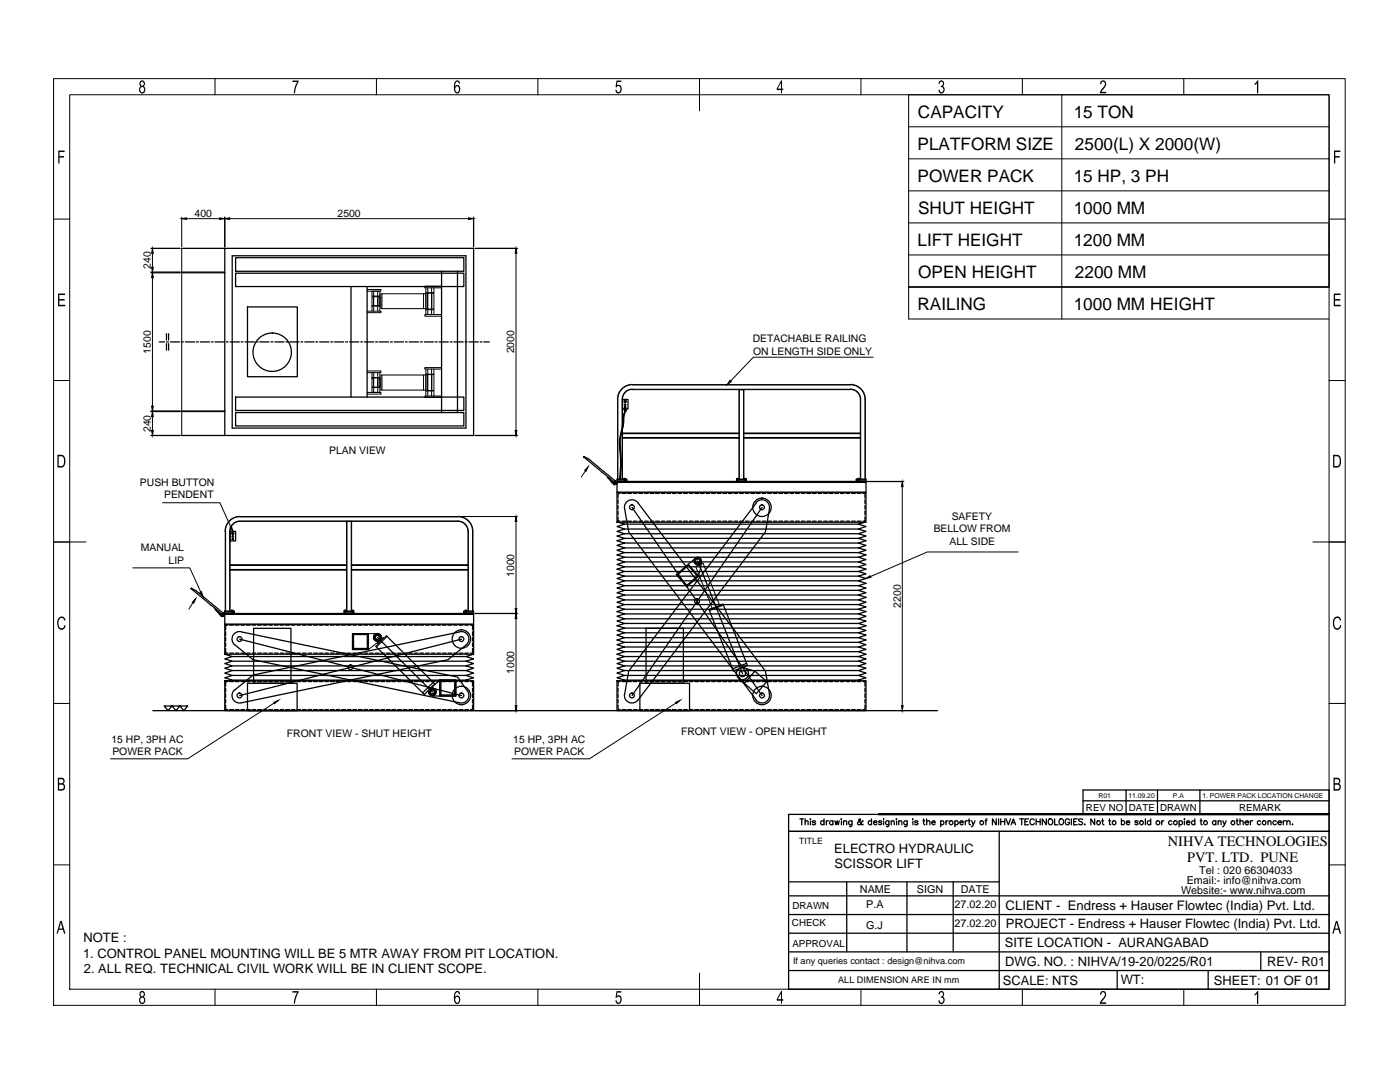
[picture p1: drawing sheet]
<svg xmlns="http://www.w3.org/2000/svg" width="279mm" height="216mm" viewBox="0 0 279 216" stroke-linecap="round" stroke-linejoin="round" font-family="sans-serif">
<!-- layer: 0 -->
<g fill="none" stroke="#000" stroke-width=".25">
<path d="M30.1 49.6h5.9M30.1 54.3h5.9M30.1 54.4h5.9M36.3 49.6h58.2v37.3h-58.2M36.3 54.3h8.6M36.3 54.4h8.6M44.9 43.3v6M44.9 49.6v37.3M46.3 51h46.7v34.4h-46.7zM47 51.4h45.6v2.7h-45.6zM47 54.5h45.6v2.7h-45.6zM70 57.2v22"/>
<path d="M73.3 57.2v22M88.1 54.1v28.2M91.3 54.1v28.2M94.5 43.3v6M94.8 49.6h8.5M31.8 68.2h1.1M33.2 66.6v1.2M33.2 68.6v1.3M33.3 68.2h.3M33.6 66.6v1.2M33.6 68.6v1.3M34 68.2h1.8"/>
<path d="M36.2 68.2h.4M37 68.2h1.8M39.2 68.2h.4M39.9 68.2h1.9M42.2 68.2h.3M42.9 68.2h1.9M45.2 68.2h.3M45.9 68.2h1.9M47 79.2h45.6v2.7h-45.6zM48.1 68.2h.4M48.9 68.2h1.8M49.4 61.2h9.9v14h-9.9z"/>
<path d="M51.1 68.2h.4M51.8 68.2h1.9M54.1 68.2h.4M54.8 68.2h1.9M57.1 68.2h.3M57.8 68.2h1.9M60.1 68.2h.3M60.8 68.2h1.9M63 68.2h.4M63.8 68.2h1.8M66 68.2h.4M66.7 68.2h1.9"/>
<path d="M69 68.2h.4M69.8 68.2h1.8M72 68.2h.3M72.7 68.2h1.9M75 68.2h.3M75.7 68.2h1.8M77.9 68.2h.4M78.7 68.2h1.8M80.9 68.2h.4M81.6 68.2h1.9M83.9 68.2h.4M84.7 68.2h1.8"/>
<path d="M86.9 68.2h.3M87.6 68.2h1.9M89.9 68.2h.3M90.6 68.2h1.8M92.8 68.2h.4M93.6 68.2h1.8M95.8 68.2h.4M96.5 68.2h1.1M124.2 79.7h1.1v1.9h-1.1zM147.6 77.8h.8M30.1 86.9h5.9M30.1 82.1h5.9"/>
<path d="M30.1 82h5.9M36.3 82.1h8.6M36.3 82h8.6M47 82.3h45.6v2.7h-45.6zM94.8 86.9h8.5M116.4 91.2l.1-.1-.1 .1 .2 .1M116.5 91.1l.2 .1M116.7 91.3l.2 .2M116.9 91.3l.2 .1M117 91.6l.2 .2M117.2 91.4l.4 .3M117.3 91.8l.2 .2"/>
<path d="M117.5 92.1l.3 .1M117.7 91.8l.2 .1M117.8 92.3l.3 .1M118 92l.2 .2M118.1 92.5l.2 .2M118.3 92.3l.2 .1M118.4 92.8l.2 .1M118.6 92.5l.2 .2M118.7 93l.2 .2M118.9 92.7l.2 .2M119 93.2l.2 .2M119.2 92.9l.1 .2"/>
<path d="M119.3 93.5l.2 .1M119.5 93.2l.1 .2M119.6 93.7l.1 .2M119.7 93.5l.2 .1M119.9 94l.1 .1M120 93.7l.2 .1M120.1 94.2l.2 .1M120.3 93.9l.2 .2M120.4 94.4l.2 .2M120.6 94.1l.2 .2M120.7 94.7l.2 .1M120.9 94.4l.2 .2"/>
<path d="M121 94.9l.2 .2M121.1 94.6l.3 .2M121.3 95.2l.2 .1M121.4 95.3h-.2l.2 .1M121.4 94.9l.3 .1M121.4 95.5l.2 .2M121.5 95.4l.2 .2M121.6 95.4l.2 .1M121.7 95.8l.2 .2M121.7 95.1l.2 .2M121.8 95.7l.1 .2M121.9 95.6l.1 .2"/>
<path d="M121.9 96l.2 .3M122 95.3l.2 .2M122 96l.2 .2M122.2 95.9l.1 .1M122.2 96.3l.1 .2M122.2 96.3l.2 .1M122.3 95.6l.2 .1M122.5 96.5v.3l-.1-.2M122.6 95.8l.2 .2-.2 .2-.1-.1M123.1 98.2h49.7v6h-49.7zM123.1 96.3h49.7v1.9h-49.7zM123.1 96.1h49.7v.2h-49.7z"/>
<path d="M123.3 99.7v.8M123.8 98.5h-.5v.9M124.1 98.5h.8M124.2 87.4h23.3M124.2 87.3h23.3M124.2 86.4h23.3M124.2 86.5h23.3M124.6 81.6l.4 .1zM124.6 82h.1M124.6 82v-.3h.4l-.1 .3M124.7 82h.2M124.7 82a6.1 6.1 0 0 0-.4 2.7l-.1 .2a11.1 11.1 0 0 0-.5 4.7 21.5 21.5 0 0 1 0 5.6v.4"/>
<path d="M124.9 82l-.4 1.1a14.4 14.4 0 0 1-.7 4.3v1.5a24.8 24.8 0 0 1 .1 5.8l-.1 .9M125.3 98.5h.7M126.4 98.5h.7M127.5 98.5h.8M128.6 98.5h.8M129.7 98.5h.8M130.8 98.5h.8M132 98.5h.7M133.1 98.5h.7M134.2 98.5h.7M135.3 98.5h.7M136.4 98.5h.8"/>
<path d="M137.6 98.5h.7M138.7 98.5h.7M139.8 98.5h.7M140.9 98.5h.7M142 98.5h.8M143.2 98.5h.7M144.3 98.5h.7M145.4 98.5h.7M146.5 98.5h.7M147.6 98.5h.8M148.4 87.4h23.3M148.4 87.3h23.3"/>
<path d="M148.4 86.4h23.3M148.4 86.5h23.3M148.7 98.5h.8M149.8 98.5h.8M150.9 98.5h.8M152.1 98.5h.7M153.2 98.5h.8M154.3 98.5h.8M155.4 98.5h.8M156.5 98.5h.8M157.7 98.5h.7M158.8 98.5h.7"/>
<path d="M159.9 98.5h.7M161 98.5h.8M162.1 98.5h.8M163.3 98.5h.7M164.4 98.5h.7M165.5 98.5h.7M166.6 98.5h.7M167.7 98.5h.8M168.9 98.5h.7M170 98.5h.7M171.1 98.5h.7M172.2 98.5h.4v.9"/>
<path d="M172.6 99.7v.8M173.1 96.1h7.3M38.1 117.5l.1-.1-.1 .1 .2 .1M38.2 117.4l.2 .1M38.4 117.7l.2 .1M38.6 117.5l.2 .2M38.7 117.9l.1 .2M38.9 117.8l.4 .2M39 118.1l.1 .2M39.2 118.4l.2 .1M39.4 118.1l.2 .2M39.5 118.6l.2 .2"/>
<path d="M39.7 118.3l.2 .2M39.8 118.9l.2 .1M40 118.6l.2 .1M40.1 119.1l.2 .1M40.2 118.8l.3 .1M40.4 119.3l.2 .2M40.5 119l.3 .2M40.7 119.6l.2 .1M40.8 119.3l.2 .2M41 119.8l.2 .2M41.1 119.5l.2 .2M41.4 119.7l.2 .2"/>
<path d="M45.9 106h1.1v1.9h-1.1zM45.9 113.7h23.3M45.9 112.7h23.3M45.9 112.8h23.3M69.2 104h.9M70.2 113.7h23.2M70.2 112.7h23.2M70.2 112.8h23.2M123.3 103.1v.9h.5M123.3 100.9v.7M123.3 102v.7M123.4 104.2l1.3 .4-1.6 .5 1.6 .5-1.6 .4 1.6 .5-1.6 .5 1.6 .4-1.6 .5 1.6 .5-1.6 .4 1.6 .5-1.6 .5 1.6 .5-1.6 .4 1.6 .5-1.6 .5 1.6 .4-1.6 .5 1.6 .5-1.6 .5 1.6 .4-1.6 .5 1.6 .5-1.6 .4 1.6 .5-1.6 .5 1.6 .5-1.6 .4 1.6 .5-1.6 .5 1.6 .4-1.6 .5 1.6 .5-1.6 .5 1.6 .4-1.6 .5 1.6 .5-1.6 .4 1.6 .5-1.6 .5 1.6 .5-1.6 .4 1.6 .5-1.6 .5 1.6 .4-1.6 .5 1.6 .5-1.6 .4 1.6 .5-1.6 .5 1.6 .5-1.6 .4 1.6 .5-1.6 .5 1.6 .4-1.6 .5 1.6 .5-1.6 .5 1.6 .4-1.6 .5 1.6 .5-1.6 .4 1.6 .5-1.6 .5 1.6 .5-1.6 .4 1.6 .5-.4 .1"/>
<path d="M124.1 104h.8M124.6 101.5a1.5 1.5 0 0 1 .9-1.7 1.5 1.5 0 0 1 1.9 .6l25.4 33.5 .8 4.6M124.7 101.5l.8 4.6 25.4 33.5M124.7 104.6h46.6M124.7 105.6h46.6M124.7 106.5h46.6M124.7 107.4h46.6M124.7 108.4h46.6M124.7 109.3h46.6M124.7 110.3h46.6M124.7 111.2h46.6M124.7 112.1h46.6"/>
<path d="M124.7 113.1h46.6M124.7 114h46.6M124.7 115h46.6M124.7 115.9h46.6M124.7 116.9h46.6M124.7 117.8h46.6M124.7 118.7h46.6M124.7 119.7h46.6M125.3 104h.7M126.1 101.2l26 37.6M126.4 104h.7M127.5 104h.8"/>
<path d="M128.6 104h.8M129.7 104h.8M130.8 104h.8M132 104h.7M133.1 104h.7M134.2 104h.7M135 114.7l2.4-2.1 2 2.4-2.3 2.1zM135.3 104h.7M136.4 104h.8M137.4 112.8l1.8 2.2-2.3 1.9M137.5 112.7l-2.3 2 1.9 2.1M137.6 104h.7"/>
<path d="M138.7 104h.7M139.3 112l8.9 22.4M139.8 104h.7M140.9 104h.7M142 104h.8M143.2 104h.7M144.3 104h.7M145.4 104h.7M146.5 104h.7M147.6 104h.8M148.7 104h.8M149.8 104h.8"/>
<path d="M150.8 100.4a1.52 1.52 0 0 1 1.9-.6 1.52 1.52 0 0 1 .9 1.7l-.8 4.6-25.4 33.5a1.5 1.5 0 0 1-1.9 .6 1.5 1.5 0 0 1-.9-1.7M150.9 100.4l-25.4 33.5-.8 4.6M150.9 104h.8M152.1 101.2l-26 37.6M152.1 104h.7M153.2 104h.8M154.3 104h.8M155.4 104h.8M156.5 104h.8M157.7 104h.7M158.8 104h.7M159.9 104h.7"/>
<path d="M161 104h.8M162.1 104h.8M163.3 104h.7M164.4 104h.7M165.5 104h.7M166.6 104h.7M167.7 104h.8M168.9 104h.7M170 104h.7M171.1 104h.7M172.6 104.2l-1.3 .4 1.5 .5-1.5 .5 1.5 .4-1.5 .5 1.5 .5-1.5 .4 1.5 .5-1.5 .5 1.5 .4-1.5 .5 1.5 .5-1.5 .5 1.5 .4-1.5 .5 1.5 .5-1.5 .4 1.5 .5-1.5 .5 1.5 .5-1.5 .4 1.5 .5-1.5 .5 1.5 .4-1.5 .5 1.5 .5-1.5 .5 1.5 .4-1.5 .5 1.5 .5-1.5 .4 1.5 .5-1.5 .5 1.5 .5-1.5 .4 1.5 .5-1.5 .5 1.5 .4-1.5 .5 1.5 .5-1.5 .5 1.5 .4-1.5 .5 1.5 .5-1.5 .4 1.5 .5-1.5 .5 1.5 .4-1.5 .5 1.5 .5-1.5 .5 1.5 .4-1.5 .5 1.5 .5-1.5 .4 1.5 .5-1.5 .5 1.5 .5-1.5 .4 1.5 .5-1.5 .5 1.5 .4-1.5 .5 1.5 .5-1.5 .5 1.5 .4-1.5 .5 .4 .1M172.6 103.1v.9h-.4"/>
<path d="M172.6 100.9v.7M172.6 102v.7M41.3 120l.1 .2M41.6 120.3l.1 .1M41.7 120l.2 .2M41.8 120.5l.2 .2M42 120.2l.2 .2M42.1 120.8l.2 .1M42.3 120.5l.1 .1M42.4 121l.2 .1M42.6 120.7l.1 .1M42.7 121.2l.2 .2"/>
<path d="M42.8 120.9l.2 .2M43 121.5l.2 .1M43.1 121.7l-.1-.2v.2M43.1 121.2l.2 .2M43.1 121.8l.2 .2M43.2 121.7l.2 .2M43.3 121.7l.2 .2M43.4 122.1l.1 .2M43.4 121.4l.2 .2M43.5 122l.1 .2M43.5 121.9l.3 .2M43.6 122.4l.2 .1"/>
<path d="M43.7 122.3l.2 .2M43.7 121.7l.2 .1M43.8 122.2l.2 .1M43.8 122.6l.2 .2M43.9 122.6l.2 .2M44 121.9l.2 .1M44.2 122.8l.1 .2-.2-.1M44.3 122.1l.2 .2-.2 .2-.2-.1M44.9 135.8h49.6v6h-49.6zM44.9 124.6h49.6v5.9h-49.6zM44.9 122.6h49.6v2h-49.6zM44.9 122.4h49.6v.2h-49.6z"/>
<path d="M44.9 130.5l1.4 .5-1.4 .5 1.4 .4-1.4 .5 1.4 .5-1.4 .4 1.4 .5-1.4 .5 1.4 .5-1.4 .4 1.4 .5-.3 .1M44.9 135.8h1.7M45 129.4v.9h.5M45 126.1v.7M45 127.2v.7M45 128.3v.7M45 137.3v.8M45 138.4v.8M45 139.6v.7M45.5 136h-.5v.9M45.5 124.7h-.5v1M45.8 136h.8"/>
<path d="M45.8 130.3h.8M45.8 124.7h.8M46.3 135.7h46.7M46.3 131h46.7M46.3 131.9h46.7M46.3 132.9h46.7M46.3 133.8h46.7M46.3 134.8h46.7M46.9 137.6a1.5 1.5 0 0 0-.4 1.9 1.5 1.5 0 0 0 1.7 .7l41.2-8.6 3.6-2.9a1.5 1.5 0 0 0 .4-1.9 1.5 1.5 0 0 0-1.7-.7l-41.2 8.6-3.6 3M46.9 128.7a1.5 1.5 0 0 1-.4-1.9 1.5 1.5 0 0 1 1.7-.7l43.1 9 2 2.9M46.9 128.7l3.6 2.9 41.2 8.6a1.5 1.5 0 0 0 1.6-.6 1.5 1.5 0 0 0 0-1.7M46.9 136h.8"/>
<path d="M46.9 130.3h.8M46.9 124.7h.8M47.8 127.5l44.3 11.3M48.1 136h.7M48.1 130.3h.7M48.1 124.7h.7M49.2 136h.7M49.2 130.3h.7M49.2 124.7h.7M49.4 136.3h9.9v5.5h-9.9zM50.3 136h.7M50.3 130.3h.7"/>
<path d="M50.3 124.7h.7M50.6 125.4h7.5v10.9h-7.5zM51.4 136h.8M51.4 130.3h.8M51.4 124.7h.8M52.5 136h.8M52.5 130.3h.8M52.5 124.7h.8M53.7 136h.7M53.7 130.3h.7M53.7 124.7h.7M54.8 136h.7"/>
<path d="M54.8 130.3h.7M54.8 124.7h.7M55.9 136h.7M55.9 130.3h.7M55.9 124.7h.7M57 136h.8M57 130.3h.8M57 124.7h.8M58.1 136h.8M58.1 130.3h.8M58.1 124.7h.8M59.3 136h.7"/>
<path d="M59.3 130.3h.7M59.3 124.7h.7M60.4 136h.7M60.4 130.3h.7M60.4 124.7h.7M61.5 136h.7M61.5 130.3h.7M61.5 124.7h.7M62.6 136h.8M62.6 130.3h.8M62.6 124.7h.8M63.7 136h.8"/>
<path d="M63.7 130.3h.8M63.7 124.7h.8M64.8 136h.8M64.8 130.3h.8M64.8 124.7h.8M65.9 136h.8M65.9 130.3h.8M65.9 124.7h.8M67.1 136h.7M67.1 130.3h.7M67.1 124.7h.7M68.2 136h.7"/>
<path d="M68.2 130.3h.7M68.2 124.7h.7M69.3 136h.7M69.3 130.3h.7M69.3 124.7h.7M70.3 126.4h3.2v3.2h-3.2zM70.4 136h.7M70.4 130.3h.7M70.4 124.7h.7M71.5 136h.8M71.5 130.3h.8M71.5 124.7h.8"/>
<path d="M72.7 136h.7M72.7 130.3h.7M72.7 124.7h.7M73.3 126.6v2.8h-3M73.5 126.6h-2.9v2.8M73.8 136h.7M73.8 130.3h.7M73.8 124.7h.7M74.9 136h.7M74.9 130.3h.7M74.9 124.7h.7M75.3 127.2l11 10.9"/>
<path d="M76 136h.7M76 130.3h.7M76 124.7h.7M77.1 136h.8M77.1 126.9l9.7 9.6-2.1 2.1-9.7-9.6M77.1 130.3h.8M77.1 124.7h.8M78.2 136h.8M78.2 130.3h.8M78.2 124.7h.8M79.4 136h.7M79.4 130.3h.7"/>
<path d="M79.4 124.7h.7M80.5 136h.7M80.5 130.3h.7M80.5 124.7h.7M81.6 136h.7M81.6 130.3h.7M81.6 124.7h.7M82.7 136h.8M82.7 130.3h.8M82.7 124.7h.8M83.8 136h.8M83.8 130.3h.8"/>
<path d="M83.8 124.7h.8M84.9 136h.8M84.9 130.3h.8M84.9 124.7h.8M86 136h.8M86 130.3h.8M86 124.7h.8M86.5 136.1l-2.1 2.1M87.2 136h.7M87.2 130.3h.7M87.2 124.7h.7M87.8 135.7h3.2v3.2h-3.2z"/>
<path d="M87.8 135.7v3.2M87.8 135.7l-2 1.8M88.3 136h.8M88.3 130.3h.8M88.3 124.7h.8M89.4 136h.8M89.4 130.3h.8M89.4 124.7h.8M90.5 136h.8M90.5 130.3h.8M90.5 124.7h.8M90.7 135.9v2.8h-2.9"/>
<path d="M91 135.7v3.2h-4.7M91 135.9h-3v2.8M91.6 136h.8M91.6 130.3h.8M91.6 124.7h.8M92.1 127.5l-44.3 11.3M92.8 136h.7M92.8 130.3h.7M92.8 124.7h.7M93.9 136h.4v.9M93.9 124.7h.4v1M94.3 129.4v.9h-.4"/>
<path d="M94.3 126.1v.7M94.3 127.2v.7M94.3 128.3v.7M94.3 137.3v.8M94.3 138.4v.8M94.3 139.6v.7M94.5 130.5l-1.5 .5 1.5 .5-1.5 .4 1.5 .5-1.5 .5 1.5 .4-1.5 .5 1.5 .5-1.5 .5 1.5 .4-1.5 .5 .4 .1M94.8 122.4h8.5M123.1 135.8h49.7v6h-49.7zM123.3 137.3v.8M123.3 138.4v.8M123.3 139.6v.7"/>
<path d="M123.8 136h-.5v.9M124.1 136h.8M124.7 135.7h46.6M124.7 120.6h46.6M124.7 121.6h46.6M124.7 122.5h46.6M124.7 123.5h46.6M124.7 124.4h46.6M124.7 125.3h46.6M124.7 126.3h46.6M124.7 127.2h46.6M124.7 128.2h46.6"/>
<path d="M124.7 129.1h46.6M124.7 130h46.6M124.7 131h46.6M124.7 131.9h46.6M124.7 132.9h46.6M124.7 133.8h46.6M124.7 134.8h46.6M125.3 136h.7M126.4 136h.7M127.5 136h.8M127.7 136.3h9.9v5.5h-9.9zM128.6 136h.8"/>
<path d="M128.9 125.4h7.5v10.9h-7.5zM129.7 136h.8M130.8 136h.8M132 136h.7M133.1 136h.7M134.2 136h.7M135.3 136h.7M136.4 136h.8M137.6 136h.7M138.7 136h.7M139.8 136h.7M140.9 136h.7"/>
<path d="M141.5 121.7l2.8-1.1 4.9 12.2-2.8 1.1zM142 136h.8M143.2 136h.7M144.3 136h.7M144.3 120.7l-2.7 1.1M145.4 136h.7M146.5 136h.7M147.4 135.4l1.1 .9M147.6 136h.8M148.5 133.3l2.2 .6M148.7 136h.8M149 132.4l-2.8 1.1"/>
<path d="M149.8 136h.8M150.7 133.9l2.3 2.1-2.1 2.4-2.4-2.1zM150.9 136h.8M152.1 136h.7M153.2 136h.8M153.5 138.5a1.5 1.5 0 0 1-.9 1.7 1.5 1.5 0 0 1-1.8-.6M154.3 136h.8M155.4 136h.8M156.5 136h.8M157.7 136h.7M158.8 136h.7M159.9 136h.7"/>
<path d="M161 136h.8M162.1 136h.8M163.3 136h.7M164.4 136h.7M165.5 136h.7M166.6 136h.7M167.7 136h.8M168.9 136h.7M170 136h.7M171.1 136h.7M172.2 136h.4v.9M172.6 137.3v.8"/>
<path d="M172.6 138.4v.8M172.6 139.6v.7M30.5 141.8h156.6M32.8 140.9l.8 .9 .7-.9h3.2l-.8 .9-.8-.9-.8 .9-.8-.9zM45 140.7v.9h.5M45.8 141.6h.8M46.9 141.6h.8M48.1 141.6h.7M49.2 141.6h.7M50.3 141.6h.7M51.4 141.6h.8M52.5 141.6h.8"/>
<path d="M53.7 141.6h.7M54.8 141.6h.7M55.9 141.6h.7M57 141.6h.8M58.1 141.6h.8M59.3 141.6h.7M60.4 141.6h.7M61.5 141.6h.7M62.6 141.6h.8M63.7 141.6h.8M64.8 141.6h.8M65.9 141.6h.8"/>
<path d="M67.1 141.6h.7M68.2 141.6h.7M69.3 141.6h.7M70.4 141.6h.7M71.5 141.6h.8M72.7 141.6h.7M73.8 141.6h.7M74.9 141.6h.7M76 141.6h.7M77.1 141.6h.8M78.2 141.6h.8M79.4 141.6h.7"/>
<path d="M80.5 141.6h.7M81.6 141.6h.7M82.7 141.6h.8M83.8 141.6h.8M84.9 141.6h.8M86 141.6h.8M87.2 141.6h.7M88.3 141.6h.8M89.4 141.6h.8M90.5 141.6h.8M91.6 141.6h.8M92.8 141.6h.7"/>
<path d="M94.3 140.7v.9h-.4M123.3 140.7v.9h.5M124.1 141.6h.8M125.3 141.6h.7M126.4 141.6h.7M127.5 141.6h.8M128.6 141.6h.8M129.7 141.6h.8M130.8 141.6h.8M132 141.6h.7M133.1 141.6h.7M134.2 141.6h.7"/>
<path d="M135.3 141.6h.7M136.4 141.6h.8M137.6 141.6h.7M138.7 141.6h.7M139.8 141.6h.7M140.9 141.6h.7M142 141.6h.8M143.2 141.6h.7M144.3 141.6h.7M145.4 141.6h.7M146.5 141.6h.7M147.6 141.6h.8"/>
<path d="M148.7 141.6h.8M149.8 141.6h.8M150.9 141.6h.8M152.1 141.6h.7M153.2 141.6h.8M154.3 141.6h.8M155.4 141.6h.8M156.5 141.6h.8M157.7 141.6h.7M158.8 141.6h.7M159.9 141.6h.7M161 141.6h.8"/>
<path d="M162.1 141.6h.8M163.3 141.6h.7M164.4 141.6h.7M165.5 141.6h.7M166.6 141.6h.7M167.7 141.6h.8M168.9 141.6h.7M170 141.6h.7M171.1 141.6h.7M172.6 140.7v.9h-.4M216.1 157.6h49.1v4.9h-49.1zM216.1 159.8h49.1"/>
<path d="M224.7 157.6v4.9M231 157.6v4.9M239.5 157.6v4.9M157.4 162.5h107.8v34.9h-107.8v-31.5h107.8h-107.8zM157.4 178.8h107.8M157.4 176h42M159.6 163.4h.8M160 163.4v1.2M160.7 164l.2-.2h.3l.1 .8M160.7 163.4v1.2M161.7 163.4h.1M161.7 163.8v.8"/>
<path d="M162.8 163.9l-.3-.1h-.3v.3l.4 .1 .2 .2-.3 .2-.4-.2M164.5 163.9a.38 .38 0 0 0-.6 0 .38 .38 0 0 0 0 .6 .38 .38 0 0 0 .6-.1M164.5 163.4v1.2M164.9 163.8v.8M165.3 163.8a.32 .32 0 0 0-.4 .3M166.2 163.9a.38 .38 0 0 0-.5 0 .38 .38 0 0 0 0 .6 .38 .38 0 0 0 .5-.1M166.2 163.8v.8M166.6 163.8l.3 .8 .2-.8 .2 .8 .2-.8M167.8 163.4h.2zM167.9 163.8v.8M168.3 164l.3-.2h.3l.1 .8M168.3 163.8v.8"/>
<path d="M169 176v13.9M170 163.8v.9l-.2 .3-.3-.1M170 163.9a.38 .38 0 0 0-.5 0 .38 .38 0 0 0 0 .6 .38 .38 0 0 0 .5-.1M172.2 163.9l-.1-.1a.68 .68 0 0 1-.9 .7v-.4l.5-.3v-.2l-.1-.2-.2 .2 .2 .4 .3 .5 .3 .1v-.1M173.9 163.9a.38 .38 0 0 0-.5 0 .38 .38 0 0 0 0 .6 .38 .38 0 0 0 .5-.1M173.9 163.4v1.2M174.4 164.1h.6a.34 .34 0 0 0-.4-.3 .34 .34 0 0 0-.2 .4l.2 .4 .4-.2M175.3 162.5h89.9zM176 163.9l-.3-.1h-.3v.3l.4 .1 .2 .2-.3 .2-.4-.2M176.3 163.4h.1M176.3 163.8v.8M177.4 163.8v1l-.2 .2-.3-.1"/>
<path d="M177.4 163.9a.38 .38 0 0 0-.6 0 .38 .38 0 0 0 0 .6 .38 .38 0 0 0 .6-.1M177.9 164l.2-.2h.3l.1 .8M177.9 163.8v.8M178.8 163.4h.2zM178.9 163.8v.8M179.4 164l.2-.2h.3l.1 .8M179.4 163.8v.8M181 176v13.9M181 163.8v.9l-.2 .3-.3-.1M181 163.9a.38 .38 0 0 0-.5 0 .38 .38 0 0 0 0 .6 .38 .38 0 0 0 .5-.1M182.1 163.4h.1M182.2 163.8v.8"/>
<path d="M183.2 163.9l-.2-.1h-.4v.3l.4 .1 .2 .2-.2 .2-.4-.2M184.2 163.8h.4M184.3 163.4v.9l.3 .3M184.9 164l.3-.2h.3l.1 .8M184.9 163.4v1.2M186 164.1h.6a.39 .39 0 0 0-.4-.3 .39 .39 0 0 0-.3 .4 .39 .39 0 0 0 .4 .4l.3-.2M187.7 163.9a.36 .36 0 0 1 .6 0 .36 .36 0 0 1 0 .5 .36 .36 0 0 1-.6 0M187.7 163.8v1.2M188.8 163.8v.8M189.2 163.8h-.2l-.2 .3M190.2 176v13.9M190.6 163.9a.38 .38 0 0 1 .5 0 .38 .38 0 0 1 0 .6 .38 .38 0 0 1-.5-.1"/>
<path d="M190.6 163.8v1.2M191.6 164.1h.6a.34 .34 0 0 0-.4-.3 .34 .34 0 0 0-.2 .4l.2 .4 .4-.2M192.6 163.8v.8M193.1 163.8h-.3l-.2 .3M193.2 163.8h.4M193.4 163.4v1.1l.3 .1M193.9 163.8l.4 .8 .3-.8M194.3 164.6l-.4 .4M196.6 163.8h.4M197 163.4h-.2v.2v1M198.8 163.4v1.2l-.7-1.2v1.2M199.3 163.4v1.2"/>
<path d="M199.4 165.9v31.5M199.7 163.4v1.2M199.7 163.9h.8M200.5 163.4v1.2M200.8 163.4l.4 1.2 .5-1.2M201.8 164.6l.5-1.2 .4 1.2M202 164.2h.5M203.5 163.4h.8M203.9 163.4v1.2M204.5 163.9h.5M205.3 163.4h-.8v1.2h.8M206.4 163.6a.44 .44 0 0 0-.5-.2 .44 .44 0 0 0-.3 .4v.3a.43 .43 0 0 0 .3 .5 .43 .43 0 0 0 .5-.3"/>
<path d="M206.8 163.9h.8M206.8 163.4v1.2M207.6 163.4v1.2M208.8 163.4v1.2l-.8-1.2v1.2M209.3 163.6l.1-.2a.55 .55 0 0 1 .7 .6 .55 .55 0 0 1-.7 .5l-.2-.4zM210.5 163.4v1.2h.6M211.6 163.4h.1a.56 .56 0 0 1 .6 .6 .56 .56 0 0 1-.7 .5l-.2-.4zM213.4 163.6a.44 .44 0 0 0-.5-.2 .44 .44 0 0 0-.3 .4v.3a.43 .43 0 0 0 .4 .5 .43 .43 0 0 0 .4-.5h-.3M213.8 163.4v1.2M214.3 163.9h.4M215 163.4h-.7v1.2h.7M216.1 163.6l-.3-.2-.5 .2 .1 .2 .4 .2 .3 .2v.2l-.3 .2-.5-.2"/>
<path d="M216.4 164.5h.2zM218.5 163.4v1.2l-.8-1.2v1.2M219.9 163.8h.3M220 163.4v.9l.3 .3M221.3 163.8h.3M221.4 163.4v.9l.3 .3M223.8 163.9a.38 .38 0 0 1 .6 0 .38 .38 0 0 1 0 .6 .38 .38 0 0 1-.6-.1M223.8 163.4v1.2M224.8 164.1h.7a.34 .34 0 0 0-.4-.3 .34 .34 0 0 0-.3 .4l.3 .4 .4-.2M227.1 163.9l-.2-.1h-.3v.3l.3 .1 .2 .2-.2 .2-.4-.2M228.6 163.4v1.2M229.6 163.9a.38 .38 0 0 0-.5 0 .38 .38 0 0 0 0 .6 .38 .38 0 0 0 .5-.1"/>
<path d="M229.6 163.4v1.2M231.8 163.8v.8M232.3 163.8h-.3l-.2 .3M233.9 163.9a.38 .38 0 0 0-.6 0 .38 .38 0 0 0 0 .6 .38 .38 0 0 0 .6-.1M235.3 163.9a.38 .38 0 0 1 .6 0 .38 .38 0 0 1 0 .6 .38 .38 0 0 1-.6-.1M235.3 163.8v1.2M236.3 163.4h.1M236.4 163.8v.8M236.8 164.1h.6v-.1a.36 .36 0 0 0-.5-.1 .36 .36 0 0 0 0 .6 .36 .36 0 0 0 .5-.1M238.4 163.9a.38 .38 0 0 0-.5 0 .38 .38 0 0 0 0 .6 .38 .38 0 0 0 .5-.1M238.4 163.4v1.2M239.5 163.8h.4"/>
<path d="M239.7 163.4v.9l.2 .3M242.6 163.9a.38 .38 0 0 0-.5 0 .38 .38 0 0 0 0 .6 .38 .38 0 0 0 .5-.1M242.6 163.8v.8M243.1 164l.3-.2h.3v.8M243.1 163.8v.8M244 163.8l.4 .8 .3-.8M244.4 164.6l-.4 .4M246.7 163.8h.4M246.9 163.4v1.1l.3 .1M247.5 164l.3-.2h.3v.8M247.5 163.4v1.2M248.5 164.1h.7a.39 .39 0 0 0-.5-.3 .39 .39 0 0 0-.3 .4 .39 .39 0 0 0 .4 .4l.4-.2"/>
<path d="M249.5 163.8v.8M250 163.8h-.3l-.2 .3M251.6 163.9a.36 .36 0 0 0-.6 0 .36 .36 0 0 0 0 .5 .36 .36 0 0 0 .6 0M253.1 164l.2-.2h.3v.8M253.1 163.8v.8M254.7 163.9a.38 .38 0 0 0-.6 0 .38 .38 0 0 0 0 .6 .38 .38 0 0 0 .6-.1M255 164.1h.7a.39 .39 0 0 0-.4-.3 .39 .39 0 0 0-.4 .4 .39 .39 0 0 0 .4 .4l.4-.2M256.1 163.8v.8M256.6 163.8h-.3l-.2 .3M256.8 164l.3-.2h.3l.1 .8M256.8 163.8v.8M257.9 164.5h.1z"/>
<path d="M157.4 189.9h107.8M157.4 186.2h107.8M157.4 182.5h107.8M157.4 193.7h107.8M223 193.7v3.7M241.1 193.7v3.7M251.6 189.9v3.8"/>
<circle cx="54.3" cy="70.3" r="3.8"/>
<circle cx="124.8" cy="80.1" r=".19"/>
<circle cx="124.8" cy="80.8" r=".15"/>
<circle cx="124.8" cy="81.3" r=".15"/>
<circle cx="46.4" cy="106.4" r=".19"/>
<circle cx="46.4" cy="107.1" r=".15"/>
<circle cx="46.4" cy="107.6" r=".15"/>
<circle cx="126.1" cy="101.2" r=".49"/>
<circle cx="139.1" cy="120" r=".49"/>
<circle cx="139.2" cy="111.9" r=".61"/>
<circle cx="152.1" cy="101.2" r=".49"/>
<circle cx="152.1" cy="101.2" r="1.84"/>
<circle cx="47.8" cy="138.8" r=".49"/>
<circle cx="47.8" cy="127.5" r=".49"/>
<circle cx="69.9" cy="133.1" r=".49"/>
<circle cx="75.3" cy="127.2" r=".61"/>
<circle cx="86.3" cy="138.1" r=".61"/>
<circle cx="92.1" cy="127.5" r=".49"/>
<circle cx="92.1" cy="138.8" r=".49"/>
<circle cx="92.1" cy="127.5" r="1.84"/>
<circle cx="92.1" cy="138.8" r="1.84"/>
<circle cx="126.1" cy="138.8" r=".49"/>
<circle cx="148.2" cy="134.4" r="1.21"/>
<circle cx="148.2" cy="134.4" r=".61"/>
<circle cx="152.1" cy="138.8" r=".49"/>
<circle cx="152.1" cy="138.8" r="1.84"/>
<circle cx="189.8" cy="164.2" r=".39"/>
<circle cx="195.9" cy="164.2" r=".4"/>
<circle cx="219.2" cy="164.2" r=".39"/>
<circle cx="222.3" cy="164.2" r=".4"/>
<circle cx="227.8" cy="164.2" r=".39"/>
<circle cx="231.1" cy="164.2" r=".39"/>
<circle cx="234.6" cy="164.2" r=".4"/>
<circle cx="240.6" cy="164.2" r=".4"/>
<circle cx="246.1" cy="164.2" r=".39"/>
<circle cx="252.3" cy="164.2" r=".39"/>
</g>
<g fill="none" stroke="#000" stroke-width=".2">
<path d="M10.7 15.7h257.8v184.9h-257.8zM13.9 18.9h251.3v178.5h-251.3zM42.9 15.7v3.2M75.1 15.7v3.2M107.3 15.7v3.2M139.6 15.7v6.4M171.8 15.7v3.2M204 15.7v3.2M211.9 18.9v44.8M236.2 15.7v3.2M181.3 25.3h83.9M181.3 31.7h83.9"/>
<path d="M181.3 38.1h83.9M10.7 43.7h3.2M30.4 50.5v2.8M30.4 55.4v25.6M36.3 43.3v6M36.3 49.6v4.7M36.3 54.4v27.6M37.2 43.6h6.6M44.9 43.3v6M45.8 43.6h47.7M73.3 57.8h2.7v.3h-2.7M74.2 59.2h1.6v1.8h-1.6z"/>
<path d="M74.2 58.1h1.6v1h-1.6zM74.5 59.2v1.8M74.6 58.1v1M74.6 59.2v1.8M75.4 58.1v1M75.4 59.2v1.8M76 59.3h-.2v1.6h.2M76 58.6h9v3h-9zM76.2 58.6v3M84.5 58.6v3M85 58.5h1.6v3.2h-1.6zM85 57.4v1h1.6v-1"/>
<path d="M85.3 58.5v3.2M85.4 57.4v1M85.4 58.5v3.2M86.1 57.4v1M86.1 58.5v3.2M86.2 58.5v3.2M88.1 57.1h-3.3v.3h3.3M103 50.5v35.4M181.3 44.5h83.9M181.3 50.9h83.9M265.2 44.9v12.4h-83.9h83.9v-38.4h-83.9v44.8h83.9M265.2 43.7h3.3"/>
<path d="M10.7 75.9h3.2M73.3 62.1h2.7v.3h-2.7M73.3 74h2.7v.4h-2.7M73.3 78.3h2.7v.3h-2.7M74.2 62.1v-1h1.6v1M74.2 75.4h1.6v1.8h-1.6zM74.2 77.3h1.6v1h-1.6zM74.2 74.4v.9h1.6v-.9M74.5 75.4v1.8M74.6 61.1v1M74.6 74.4v.9M74.6 75.4v1.8"/>
<path d="M74.6 77.3v1M75.4 61.1v1M75.4 74.4v.9M75.4 75.4v1.8M75.4 77.3v1M76 75.6h-.2v1.5h.2M76 74.8h9v3h-9zM76.2 74.8v3M84.5 74.8v3M85 62.8v-1h1.6v1M85 74.7h1.6v3.2h-1.6zM85 73.6v1.1h1.6v-1.1"/>
<path d="M85 79v-1h1.6v1M85.3 74.7v3.2M85.4 61.8v1M85.4 73.6v1.1M85.4 74.7v3.2M85.4 78v1M86.1 61.8v1M86.1 73.6v1.1M86.1 74.7v3.2M86.1 78v1M86.2 74.7v3.2M88.1 62.8h-3.3v.3h3.3"/>
<path d="M88.1 73.3h-3.3v.3h3.3M88.1 79h-3.3v.3h3.3M126.2 76.7a2.98 2.98 0 0 0-3 3M126.2 77.7a1.97 1.97 0 0 0-2 2v15.9M126.2 77.6a2.05 2.05 0 0 0-2.1 2.1v15.9M126.2 76.8a2.9 2.9 0 0 0-2.9 2.9v15.9M126.2 77.8l43.5-.1a1.97 1.97 0 0 1 2 2v15.9M126.2 76.7h43.5M126.2 76.8h43.5M126.2 77.7h43.5M147.5 77.8v17.8M147.6 77.8v17.8"/>
<path d="M148.4 77.8v17.8M169.7 76.7a2.98 2.98 0 0 1 3 3v15.9M169.7 77.6a2.05 2.05 0 0 1 2.1 2.1v15.9M169.7 76.8a2.9 2.9 0 0 1 2.9 2.9v15.9M174.3 71.3h-23.9l-4.6 4.7M265.2 75.9h3.3M30.4 83.1v2.8M36.3 82.1v4.8M116.8 94l-.8 1.2M122.5 96.2l.1-.1zM122.5 96.3h.1M122.5 96.4h.1"/>
<path d="M122.5 96.3v.1M122.6 96.1l-.1 .1v-.1h50.3M122.6 96.3h-.1M122.6 96.1l-.1 .2zM122.8 96.1h.1M122.8 96.1l-.3 .2 .2-.2-.2 .2 .2-.2-.2 .2 .1-.1M122.9 96.1h.2l-.1 .1M123.1 96.2h.1M123.1 96.3h.1M123.1 96.1l-.1 .1M123.1 96.4h.1M123.1 95.8h2v.3h-2z"/>
<path d="M123.1 95.6h2v.2h-2zM123.1 96.3h49.7M124.5 95.4h.4v.2h-.4zM124.6 95.6v.5M124.8 96.1v-.5v.5M147 95.8h2v.3h-2zM147 95.6h2v.2h-2zM147 95.4h.3v.2h-.3zM147.1 96.1v-.5v.5M147.3 95.6v.5M148.6 95.4h.3v.2h-.3zM148.7 95.6v.5"/>
<path d="M148.8 95.6v.5M148.9 95.6v.5M170.8 95.8h2v.3h-2zM170.8 95.6h2v.2h-2zM171.1 95.4h.3v.2h-.3zM171.1 95.6v.5M171.2 95.6v.5M171.3 95.6v.5M180.1 97.1v43.7M10.7 108.1h6.4M26.5 113.3h11.4l2.2 4.8M32.5 100.3h11.4l2.1 4.8"/>
<path d="M44.9 106v15.9M45 106a2.9 2.9 0 0 1 2.9-2.9l43.5 .1a2.82 2.82 0 0 1 2.9 2.8v15.9M45 106v15.9M47.9 103a2.98 2.98 0 0 0-3 3M47.9 103.1h43.5M69.2 104v17.9M70.1 104v17.9M70.2 104v17.9M91.4 103a2.98 2.98 0 0 1 3 3v15.9M91.7 103.1h11.6M93.4 106a1.97 1.97 0 0 0-2-2h-43.5a1.97 1.97 0 0 0-2 2v15.9M93.4 106v15.9"/>
<path d="M103 104v17.4M138.8 111.4l-1.4 1.2M140.1 112.1l-.7 2.9M203.2 110.1h-18.1l-11.4 4.9M262 108.1h6.5M38.5 120.3l-.8 1.2M44.2 122.4h.1M44.2 122.5h.1M44.2 122.7h.1M44.2 122.8h.1M44.2 122.4h50.3M44.2 122.6h.1"/>
<path d="M44.3 122.4l-.1 .1zM44.3 122.5l-.1 .2M44.3 122.6h-.1M44.4 122.4l-.2 .2M44.4 122.4l-.1 .1M44.4 122.4v.1M44.4 122.4h.1M44.5 122.4h.1M44.6 122.5h.1M44.7 122.4h.1M44.7 122.5l.1-.1-.1 .1M44.7 122.5h.1z"/>
<path d="M44.8 122.5v.1M44.8 122.8h.1M44.8 122.1h2v.3h-2zM44.8 121.9h2v.2h-2zM44.8 122.7h.1M45.8 121.9v-15.9a2.05 2.05 0 0 1 2.1-2h43.5a2.05 2.05 0 0 1 2.1 2v15.9M46.2 121.7h.4v.2h-.4zM46.3 121.9v.5M46.5 121.9v.5M68.7 122.1h1.9v.3h-1.9zM68.7 121.9h1.9v.2h-1.9zM68.7 121.7h.3v.2h-.3z"/>
<path d="M68.8 121.9v.5M68.9 121.9v.5M69 121.9v.5M70.3 121.7h.3v.2h-.3zM70.3 121.9v.5M70.4 121.9v.5M70.5 121.9v.5M70.6 121.9v.5M73.5 126.4h1.9M75.8 127.8l-2.3 1.8M76.6 127.3l-.1-.1-.6 .5-.5 .6 .1 .2M77.1 126.9l-2.1 2.1"/>
<path d="M77.2 127l-2 2.1M92.5 122.1h2v.3h-2zM92.5 121.9h2v.2h-2zM92.8 121.7h.3v.2h-.3zM92.8 121.9v.5M92.9 121.9v.5M93 121.9v.5M94.5 122.6h-49.7M94.8 122.4h8.5M103 123.4v17.4M143.6 120.8l-3.3-8.4-1.5 .6 3.3 8.4M10.7 140.4h3.2"/>
<path d="M54.7 140.3l-17.2 11.1h-15.5M134.9 140.3l-17.3 11.1h-15.4M265.2 140.4h3.3M10.7 172.6h3.2M265.2 172.6h3.3M42.9 197.4v3.2M75.1 197.4v3.2M107.3 197.4v3.2M139.6 194.2v6.4M171.8 197.4v3.2M204 197.4v3.2M236.2 197.4v3.2"/>
<circle cx="122.8" cy="96.4" r=".32"/>
<circle cx="122.8" cy="96.4" r=".15"/>
<circle cx="139.2" cy="111.9" r=".78"/>
<circle cx="139.2" cy="111.9" r=".4"/>
<circle cx="44.5" cy="122.7" r=".32"/>
<circle cx="44.5" cy="122.7" r=".15"/>
<circle cx="75.3" cy="127.2" r=".78"/>
<circle cx="75.3" cy="127.2" r=".4"/>
<circle cx="86.3" cy="138.1" r=".78"/>
<circle cx="86.3" cy="138.1" r=".4"/>
</g>
<g fill="#000" stroke="#000" stroke-width=".2">
<path d="M30.3 53.3h.3l-.2 1zM30.4 49.6l.2 .9h-.3zM30.4 54.4l.2 1h-.3zM36.3 43.6l.9-.1v.3zM43.8 43.5l1.1 .1-1.1 .2zM44.9 43.6l.9-.1v.3zM93.5 43.5l1 .1-1 .2zM103 49.6l.2 .9h-.4zM145.7 75.9l.3 .2-.9 .6zM30.4 82.1l.2 1h-.3zM30.3 85.9h.3l-.2 1zM30.3 81h.3l-.2 1z"/>
<path d="M102.8 85.9h.4l-.2 1zM117.4 93.1l-.4 1-.3-.3zM180.1 96.1l.1 1h-.3zM39.9 118.2l.3-.1 .3 .9zM45.9 105.2l.3-.1 .3 .9zM103 103.1l.2 .9h-.4zM172.8 115.4l.8-.5 .2 .3zM39.1 119.5l-.4 .8-.3-.1zM103 122.4l.2 1h-.4zM102.8 121.4h.4l-.2 1zM54.6 140.2l1-.5-.8 .7zM102.8 140.8h.4l-.2 1z"/>
<path d="M134.8 140.2l.9-.5-.7 .7zM179.9 140.8h.3l-.1 1z"/>
</g>
<g fill="#000">
<path d="M58.4 16.1h1.2v.3l-.6 1.3-.1 .9h-.3l.1-.7 .6-1.5h-.9zM123 16.1h1v.3h-.8l-.1 .6 .6-.1 .4 .6-.1 .7-.3 .4h-.6l-.3-.7h.2l.1 .2a.45 .45 0 0 0 .6 .1 .45 .45 0 0 0 .1-.6 .39 .39 0 0 0-.3-.4 .39 .39 0 0 0-.5 .2h-.2zM187.4 16.2l.6-.2 .3 .3 .1 .6-.2 .3 .2 .2 .1 .4-.1 .6-.4 .3-.6-.3-.1-.5h.2v.1a.4 .4 0 0 0 .6 .3 .4 .4 0 0 0 .1-.6l-.1-.3h-.4l.1-.3h.2l.2-.4a.35 .35 0 0 0-.4-.4 .35 .35 0 0 0-.3 .4h-.2zM219.7 16.3l.2-.2 .4-.1 .4 .5v.6l-.9 1.2h1v.3h-1.3l.1-.5 .8-.9 .1-.5a.37 .37 0 0 0-.4-.4 .37 .37 0 0 0-.3 .5h-.3zM250.9 16h.2v2.6h-.2v-2l-.5 .4v-.3zM11.6 30h1.3v.3h-1v.8h.9v.3h-.9v1.2h-.3zM266.2 30h1.3v.3h-1v.8h.9v.3h-.9v1.2h-.3zM11.6 58.6h1.4v.3h-1.2v.8h1.1v.3h-1.1v.8h1.2v.3h-1.4zM266.2 58.6h1.3v.3h-1.1v.8h1.1v.3h-1.1v.8h1.2v.3h-1.4zM11.6 123.4l.5-.4h.3l.4 .2 .3 .4-.3 .3-.2-.5-.4-.1-.3 .2-.2 .4v.9l.4 .5 .3 .1 .3-.2 .2-.5 .2 .1-.2 .6-.3 .2h-.7l-.4-.5-.1-1.1zM266.2 123.4l.3-.3 .5-.1 .3 .1 .3 .5 .1 .2-.3 .1-.2-.5-.4-.1-.3 .2-.2 .3v.9l.3 .6 .4 .1 .3-.2 .1-.5 .3 .1-.2 .6-.3 .2h-.6l-.4-.3-.2-1.4zM58.4 197.8h1.2v.3l-.5 1-.2 1.2h-.3l.1-.5 .6-1.7h-.9z"/>
<path d="M123 197.8h1v.3h-.8l-.1 .6 .6-.1 .4 .5v.6l-.4 .6-.7-.1-.2-.6h.2l.1 .2a.42 .42 0 0 0 .6 .1 .42 .42 0 0 0 .1-.6v-.1a.37 .37 0 0 0-.4-.3 .37 .37 0 0 0-.4 .2h-.2zM187.4 198l.3-.3 .5 .2 .2 .2v.5l-.2 .3 .2 .2 .1 .4-.1 .5-.4 .3-.6-.2-.1-.5h.2v.1a.36 .36 0 0 0 .4 .4 .36 .36 0 0 0 .3-.4v-.5l-.5-.1 .2-.3a.36 .36 0 0 0 .3-.5 .36 .36 0 0 0-.6-.2l-.1 .3h-.2zM219.7 198l.2-.2 .4-.1 .4 .4v.7l-.9 1.2h1v.3h-1.3l.1-.5 .9-1.2v-.3l-.3-.3-.3 .1-.1 .4h-.3zM250.9 197.7h.2v2.6h-.2v-2l-.5 .4v-.3z"/>
<path d="M28 16.2l.5-.2 .4 .4v.6l-.3 .2 .4 .4v.5l-.2 .4-.3 .2-.4-.1-.3-.5v-.5l.3-.4-.3-.5zM28.1 16.7a.36 .36 0 0 0 .7 0 .36 .36 0 0 0-.7 0zM28.1 17.4l-.1 .7 .2 .3h.3l.3-.4-.1-.4-.3-.3z"/>
<path d="M90.9 16.2l.5-.2 .4 .5-.2 .2-.2-.4h-.3l-.3 .5 .1 .4a.59 .59 0 0 1 .7-.1 .59 .59 0 0 1 .2 .8l-.1 .5-.3 .3-.4-.1-.3-.2-.1-1.4zM91 17.3l-.1 .8a.4 .4 0 0 0 .5 .2 .4 .4 0 0 0 .2-.6 .39 .39 0 0 0-.2-.4 .39 .39 0 0 0-.4 0z"/>
<path d="M155.9 16h.2v1.7h.2v.3h-.2v.6h-.2v-.6h-.9v-.3zM155.9 16.5l-.7 1.2h.7z"/>
<path d="M11.5 90.7l1 .1 .4 .5 .1 1.2-.2 .5-.2 .2-1.1 .1zM11.7 91v2h.7l.4-.6-.1-1-.3-.3z"/>
<path d="M266.1 90.7l1 .1 .4 .5 .1 1.2-.4 .7-1.1 .1zM266.3 91v2h.7l.4-.6-.1-1.1-.4-.3z"/>
<path d="M11.5 155.2h1.1l.3 .4v.4l-.3 .4 .3 .3 .1 .6-.4 .4-1.1 .1zM11.8 155.5v.8l.6-.1a.4 .4 0 0 0 .2-.4 .4 .4 0 0 0-.4-.3zM11.8 156.6v.9l.8-.2 .1-.4-.1-.3z"/>
<path d="M266.1 155.2h.9l.4 .4 .1 .4-.3 .4 .3 .3 .1 .5-.4 .5-1.1 .1zM266.4 155.5v.8h.5a.4 .4 0 0 0 .3-.5 .4 .4 0 0 0-.4-.3zM266.4 156.6v.9l.8-.2 .1-.4-.1-.3z"/>
<path d="M12 183.8h.3l.8 2.5h-.3l-.2-.8h-.8l-.3 .8h-.2zM12.1 184l-.3 1.3h.7z"/>
<path d="M28 197.9l.5-.2 .4 .4v.6l-.3 .2 .3 .3 .1 .3-.1 .5-.2 .3h-.6l-.3-.2v-1a.24 .24 0 0 0 .3-.2 .24 .24 0 0 0-.2-.2l-.1-.3zM28 198.4a.4 .4 0 0 0 .8 0 .4 .4 0 0 0-.8 0zM28.2 199.1l-.2 .4 .1 .4a.46 .46 0 0 0 .6-.1 .46 .46 0 0 0-.1-.6z"/>
<path d="M90.8 198l.3-.3h.3l.4 .5v.2h-.2l-.2-.4h-.3l-.2 .4-.1 .6a.6 .6 0 0 1 .8-.2 .6 .6 0 0 1 .2 .8l-.1 .5-.2 .2h-.5l-.3-.2-.1-1.4zM91 199l-.2 .4 .1 .4a.38 .38 0 0 0 .5 .2 .38 .38 0 0 0 .2-.5l-.1-.5z"/>
<path d="M266.6 183.8h.3l.8 2.5h-.3l-.2-.8h-.9l-.2 .8h-.2zM266.7 184l-.3 1.3h.7z"/>
<path d="M155.9 197.7h.2v1.7h.2v.3h-.2v.6h-.2v-.6h-.9v-.3zM155.9 198.2l-.7 1.2h.7z"/>
</g>
<g font-size="3.4">
<text x="183.2" y="23.5">CAPACITY</text>
<text x="214.3" y="23.5">15 TON</text>
<text x="183.1" y="29.9">PLATFORM SIZE</text>
<text x="214.5" y="29.9">2500(L) X 2000(W)</text>
<text x="183.1" y="36.3">POWER PACK</text>
<text x="214.3" y="36.3">15 HP, 3 PH</text>
<text x="183.2" y="42.7">SHUT HEIGHT</text>
<text x="214.3" y="42.7">1000 MM</text>
<text x="183.1" y="49.1">LIFT HEIGHT</text>
<text x="214.3" y="49.1">1200 MM</text>
<text x="183.2" y="55.5">OPEN HEIGHT</text>
<text x="214.5" y="55.5">2200 MM</text>
<text x="183.1" y="61.9">RAILING</text>
<text x="214.3" y="61.9">1000 MM HEIGHT</text>
</g>
<g font-size="2.9">
<text x="233.1" y="168.9">NIHVA TECHNOLOGIES</text>
<text x="236.9" y="171.9">PVT. LTD. PUNE</text>
</g>
<g font-size="2.6">
<text x="166.5" y="170.1">ELECTRO HYDRAULIC</text>
<text x="166.6" y="173.3">SCISSOR LIFT</text>
<text x="200.7" y="181.6">CLIENT - Endress + Hauser Flowtec (India) Pvt. Ltd.</text>
<text x="200.7" y="185.2">PROJECT - Endress + Hauser Flowtec (India) Pvt. Ltd.</text>
<text x="16.6" y="191.1">1. CONTROL PANEL MOUNTING WILL BE 5 MTR AWAY FROM PIT LOCATION.</text>
<text x="16.7" y="187.9">NOTE :</text>
<text x="200.5" y="189">SITE LOCATION - AURANGABAD</text>
<text x="16.7" y="194.2">2. ALL REQ. TECHNICAL CIVIL WORK WILL BE IN CLIENT SCOPE.</text>
<text x="200.1" y="196.5">SCALE: NTS</text>
<text x="200.6" y="192.7">DWG. NO. : NIHVA/19-20/0225/R01</text>
<text x="223.7" y="196.4">WT:</text>
<text x="242.3" y="196.5">SHEET: 01 OF 01</text>
<text x="252.9" y="192.7">REV- R01</text>
</g>
<g font-size="2.2">
<text x="171.6" y="178.2">NAME</text>
<text x="183" y="178.2">SIGN</text>
<text x="191.8" y="178.2">DATE</text>
<text x="235.7" y="178.4">Website:- www.nihva.com</text>
<text x="236.8" y="176.5">Email:- info@nihva.com</text>
<text x="239.3" y="174.3">Tel : 020 66304033</text>
<text x="172.8" y="185.3">G.J</text>
<text x="172.9" y="181.3">P.A</text>
<text x="190.5" y="181.3">27.02.20</text>
<text x="190.5" y="185">27.02.20</text>
</g>
<g font-size="2.1">
<text x="38.8" y="43.3">400</text>
<text x="67.4" y="43.3">2500</text>
<text x="30.1" y="53.7" transform="rotate(-90 30.1 53.7)">240</text>
<text x="30.1" y="70.6" transform="rotate(-90 30.1 70.6)">1500</text>
<text x="102.6" y="70.5" transform="rotate(-90 102.6 70.5)">2000</text>
<text x="150.2" y="68.3">DETACHABLE RAILING</text>
<text x="150.3" y="70.8">ON LENGTH SIDE ONLY</text>
<text x="30.1" y="86.2" transform="rotate(-90 30.1 86.2)">240</text>
<text x="65.7" y="90.6">PLAN VIEW</text>
<text x="27.9" y="97">PUSH BUTTON</text>
<text x="32.8" y="99.5">PENDENT</text>
<text x="186.3" y="106.2">BELLOW FROM</text>
<text x="189.9" y="103.7">SAFETY</text>
<text x="28.1" y="110">MANUAL</text>
<text x="33.6" y="112.5">LIP</text>
<text x="189.5" y="108.7">ALL SIDE</text>
<text x="102.6" y="115.1" transform="rotate(-90 102.6 115.1)">1000</text>
<text x="179.8" y="121.2" transform="rotate(-90 179.8 121.2)">2200</text>
<text x="102.6" y="134.5" transform="rotate(-90 102.6 134.5)">1000</text>
<text x="22.3" y="148.2">15 HP, 3PH AC</text>
<text x="57.3" y="147.1">FRONT VIEW - SHUT HEIGHT</text>
<text x="102.4" y="148.2">15 HP, 3PH AC</text>
<text x="135.9" y="146.6">FRONT VIEW - OPEN HEIGHT</text>
<text x="22.4" y="150.7">POWER PACK</text>
<text x="102.6" y="150.7">POWER PACK</text>
</g>
<g font-size="1.9">
<text x="216.7" y="161.8">REV NO</text>
<text x="225.3" y="161.8">DATE</text>
<text x="231.5" y="161.8">DRAWN</text>
<text x="247.3" y="161.8">REMARK</text>
<text x="158.1" y="184.7">CHECK</text>
<text x="158.1" y="181.4">DRAWN</text>
<text x="158.1" y="188.9">APPROVAL</text>
</g>
<g font-size="1.8">
<text x="158.3" y="192.3">If any queries contact : design@nihva.com</text>
<text x="167.3" y="196.1">ALL DIMENSION ARE IN mm</text>
</g>
<text font-size="1.7" x="159.5" y="168.5">TITLE</text>
<g font-size="1.4">
<text x="219.2" y="159.2">R01</text>
<text x="225.2" y="159.2">11.09.20</text>
<text x="234.1" y="159.2">P.A</text>
<text x="240" y="159.2">1. POWER PACK LOCATION CHANGE</text>
</g>
</svg>
